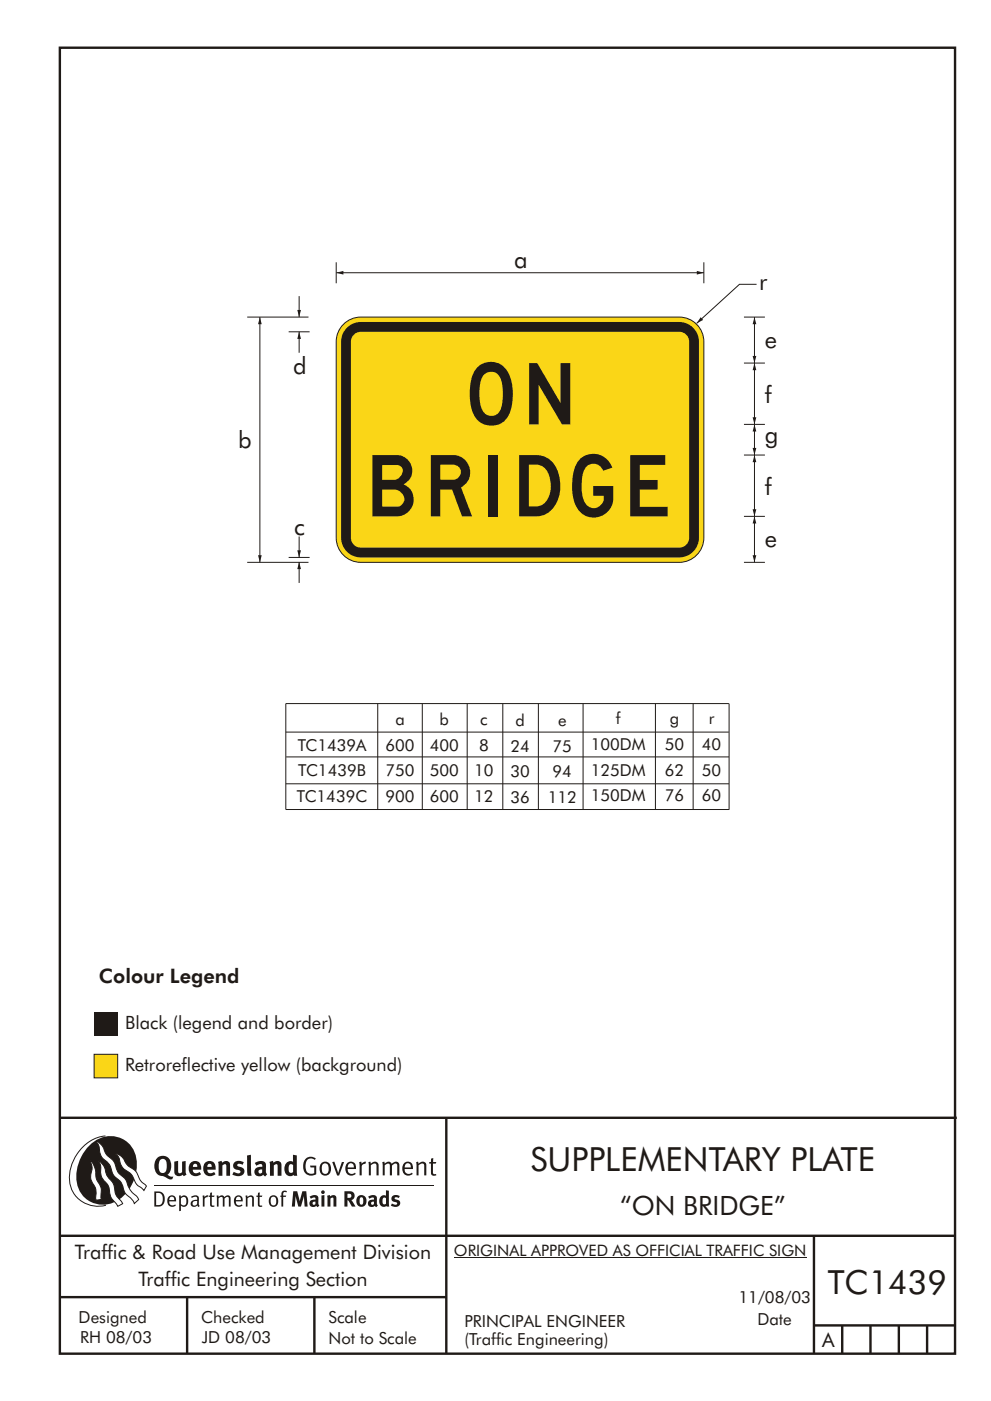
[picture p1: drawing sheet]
<svg xmlns="http://www.w3.org/2000/svg" width="210mm" height="297mm" viewBox="0 0 210 297" stroke-linecap="round" stroke-linejoin="round" font-family="sans-serif">
<g fill="#1f1a17">
<path d="M64.9 245.6a1.61 1.61 0 0 1 2.1 0l-.2 .3a1.17 1.17 0 0 0-1.4-.2 1.17 1.17 0 0 0-.6 1.3 1.42 1.42 0 0 0 1.2 1.9l.7-.2v-1.2h-.8l-.1-.4h1.3v1.9a1.82 1.82 0 0 1-2.2-.1 1.82 1.82 0 0 1-.6-2.1l.2-.7z" fill-rule="evenodd"/>
<path d="M68.2 246.5a1.77 1.77 0 0 0 .4 2.7 1.39 1.39 0 0 0 1.4-.5 1.39 1.39 0 0 0 .2-1.5 1.19 1.19 0 0 0-2-.7zM68.5 246.8a.83 .83 0 0 1 1 .1 .83 .83 0 0 1 .2 1 .75 .75 0 0 1-.6 1 .75 .75 0 0 1-.8-.8v-.9z" fill-rule="evenodd"/>
<path d="M70.5 246.4l.4-.1 .8 2.4 .8-2.3h.5l-1.1 2.8h-.4z" fill-rule="evenodd"/>
<path d="M73.6 246.7a1.74 1.74 0 0 0 .5 2.5h.9l.5-.3-.2-.3a.89 .89 0 0 1-1.1 .2 .89 .89 0 0 1-.4-.9h1.7a1.15 1.15 0 0 0-.4-1.4 1.15 1.15 0 0 0-1.5 .2zM74 246.9a.67 .67 0 0 1 .8-.2 .67 .67 0 0 1 .3 .8h-1.3z" fill-rule="evenodd"/>
<path d="M76.2 246.4l.4-.1 .1 .4 .5-.4h.5l-.2 .5a.61 .61 0 0 0-.8 .6v1.8h-.4z" fill-rule="evenodd"/>
<path d="M78.1 246.4l.5-.1 .1 .4a.89 .89 0 0 1 .9-.4 .89 .89 0 0 1 .7 .7v2.2h-.4v-2.2l-.1-.2-.3-.1-.8 .4v2.1h-.4z" fill-rule="evenodd"/>
<path d="M81.1 246.4l.4-.1 .1 .4a.83 .83 0 0 1 .8-.4 .83 .83 0 0 1 .7 .5 .86 .86 0 0 1 .9-.5 .86 .86 0 0 1 .7 .7v2.2h-.4l-.1-2.3a.5 .5 0 0 0-.8 0l-.2 .2v2.1h-.5v-2.2l-.4-.3-.7 .4v2.1h-.4z" fill-rule="evenodd"/>
<path d="M85.7 246.7a1.74 1.74 0 0 0 .5 2.5h.9l.5-.3-.2-.3a.89 .89 0 0 1-1.1 .2 .89 .89 0 0 1-.4-.9h1.7a1.15 1.15 0 0 0-.5-1.4 1.15 1.15 0 0 0-1.4 .2zM86 246.9a.67 .67 0 0 1 .9-.2 .67 .67 0 0 1 .3 .8h-1.3z" fill-rule="evenodd"/>
<path d="M88.3 246.4l.4-.1 .1 .4a.89 .89 0 0 1 .9-.4 .89 .89 0 0 1 .8 .7v2.2h-.5v-2.2l-.1-.2-.3-.1-.8 .4v2.1h-.4z" fill-rule="evenodd"/>
<path d="M91.5 245.6l.4-.1v.9h.7l-.2 .3h-.5v2.1l.1 .1h.5l.1 .3a.71 .71 0 0 1-1.2-.6v-1.9h-.3v-.3h.3z" fill-rule="evenodd"/>
<path d="M37 246.3l.8-.2v2a.46 .46 0 0 0 .2 .6 .46 .46 0 0 0 .6-.2v-2.2l.8-.2v2.4l.2 .5-.6 .4-.2-.3a1.03 1.03 0 0 1-1.2 .2 1.03 1.03 0 0 1-.6-1z" fill-rule="evenodd"/>
<path d="M40.4 246.6a1.64 1.64 0 0 0 0 2.3 1.64 1.64 0 0 0 2.3 .1l-.4-.5a.78 .78 0 0 1-.9 .3 .78 .78 0 0 1-.5-.8h1.8a1.37 1.37 0 0 0-.6-1.6 1.37 1.37 0 0 0-1.7 .2zM41.1 246.9a.48 .48 0 0 1 .6-.1 .48 .48 0 0 1 .2 .6h-1z" fill-rule="evenodd"/>
<path d="M43.5 246.6a1.65 1.65 0 0 0-.2 2 1.65 1.65 0 0 0 1.9 .7l.5-.3-.3-.5a.78 .78 0 0 1-.9 .3 .78 .78 0 0 1-.5-.8h1.8a1.37 1.37 0 0 0-.6-1.6 1.37 1.37 0 0 0-1.7 .2zM44.1 246.9a.48 .48 0 0 1 .6-.1 .48 .48 0 0 1 .2 .6h-.9z" fill-rule="evenodd"/>
<path d="M46.3 246.3l.7-.2 .1 .4a.95 .95 0 0 1 1-.3 .95 .95 0 0 1 .7 .8v2.3h-.8v-2.3l-.3-.2-.5 .3v2.2h-.8z" fill-rule="evenodd"/>
<path d="M49.7 246.5a1.73 1.73 0 0 1 2-.1l-.2 .6-.6-.2a.42 .42 0 0 0-.6 .2l.2 .3a1.23 1.23 0 0 1 1.4 1 1.47 1.47 0 0 1-2.3 .9l-.3-.2 .3-.6 .7 .4a.47 .47 0 0 0 .7-.4 .87 .87 0 0 0-1-.5l-.4-.2-.1-.4z" fill-rule="evenodd"/>
<path d="M54.1 246.6l.3 .6 .3-.2a.62 .62 0 0 1 .9 0l.1 .4a1.21 1.21 0 0 0-1.4 .3 1.21 1.21 0 0 0-.1 1.3 1.19 1.19 0 0 0 1.6 .1l.5 .3 .4-.4-.3-.4v-1.4a.96 .96 0 0 0-1.3-1zM55 248l.6-.1v.7a.43 .43 0 0 1-.6 .1 .43 .43 0 0 1 0-.7z" fill-rule="evenodd"/>
<path d="M57.2 246.3l.7-.2 .1 .4a.95 .95 0 0 1 1-.3 .95 .95 0 0 1 .7 .8v2.3h-.8v-2.3l-.2-.2-.6 .3v2.2h-.8z" fill-rule="evenodd"/>
<path d="M62.2 244.8v1.5a1.29 1.29 0 0 0-1.4 .2 1.29 1.29 0 0 0-.5 1.3 1.24 1.24 0 0 0 .6 1.4 1.24 1.24 0 0 0 1.4-.1l.1 .2h.7l-.1-4.3zM61.5 246.9l.4-.1 .3 .2v1.5l-.3 .1a.48 .48 0 0 1-.6-.4 1.52 1.52 0 0 1 .2-1.3z" fill-rule="evenodd"/>
<path d="M52.4 245l.8-.2 .2 4.5h-.8l-.1-.2z" fill-rule="evenodd"/>
</g>
<path d="M22.4 240.8a9 9 0 0 0-7.4 10.9 6.2 6.2 0 0 0 7.5 3.8M32.7 251.4h59.4" fill="none" stroke="#1f1a17" stroke-width=".21"/>
<path d="M19.1 242.7a5.7 5.7 0 0 1 6.5-1.4 5.7 5.7 0 0 1 3.4 5.7 8.6 8.6 0 0 1-6.2 8.3 5.7 5.7 0 0 1-6.5-7 9.9 9.9 0 0 1 2.8-5.6z" fill-rule="evenodd" fill="#1f1a17"/>
<path d="M24.5 244.5a3.1 3.1 0 0 1 2.3 2.2l.7 .7a3.2 3.2 0 0 1 2 2.4l.4 .6 1.2 1.1-.6 .9-.2-.3a3.5 3.5 0 0 1-1.9-2.1 3.8 3.8 0 0 0-2.1-2.1 3.5 3.5 0 0 1-1-2.3zM20.4 241.9a3.4 3.4 0 0 1 1.9 2.5l.7 .8a3.3 3.3 0 0 1 1.7 2.6 4.4 4.4 0 0 0 1.7 2l.3 .3a6.1 6.1 0 0 0 2.5 3.7l.2 .5-.9 .9a6.1 6.1 0 0 0-1.9-2.2l-.4-.8a3.6 3.6 0 0 0-1.9-2.8l-.6-1a3.6 3.6 0 0 0-1.9-2.8 3.7 3.7 0 0 1-.8-2.4zM21 246.1a3.4 3.4 0 0 1 1.5 2.8l.6 .9a3.8 3.8 0 0 1 1.4 3.1l.3 .7 1.2 1.6-1 .6-.5-.8a3.2 3.2 0 0 1-1.3-2.8 4.3 4.3 0 0 0-1.4-2.2 4.7 4.7 0 0 1-.5-2.9zM19.2 246.1a5.1 5.1 0 0 1 1.2 3.7l.3 .7a3.1 3.1 0 0 1 .7 3l.1 .8-1.1 .2-.1-.8a3.5 3.5 0 0 0-.9-3.2 3.6 3.6 0 0 1 .1-2.6z" fill-rule="evenodd" fill="#fff" stroke="#1f1a17" stroke-width=".21"/>
<g fill="#1f1a17">
<path d="M33.4 245.5a2.51 2.51 0 0 0 .4 3.7l.8 .1a2.78 2.78 0 0 0 2 .7l.2-.5h-.6l-.7-.4a2.56 2.56 0 0 0 0-3.8 1.83 1.83 0 0 0-2.1 .2zM34 245.9a.87 .87 0 0 1 1 0 .87 .87 0 0 1 .4 .9v.4a1.17 1.17 0 0 1-.9 1.5l-.3-.1a2.38 2.38 0 0 1-.2-2.7z" fill-rule="evenodd"/>
<path d="M33.1 252.9v2.6a1.12 1.12 0 0 0 1.2-.3 1.12 1.12 0 0 0 .2-1.2l-.1-.5-.3-.4zM32.7 252.6h1.1a1.67 1.67 0 0 1 1.2 1.7 1.67 1.67 0 0 1-1.3 1.5h-1zM36.1 253.9l-.2 .5h1.1a.55 .55 0 0 0-.3-.6 .55 .55 0 0 0-.6 .1zM35.8 253.8a.95 .95 0 0 1 1.2-.2 .95 .95 0 0 1 .4 1.1h-1.5a.72 .72 0 0 0 .4 .8 .72 .72 0 0 0 .9-.2l.1 .3a1.15 1.15 0 0 1-1.5 0 1.15 1.15 0 0 1-.2-1.5zM38.4 254.1v1.2a.7 .7 0 0 0 .9 .1 .7 .7 0 0 0 .2-.9 .61 .61 0 0 0-.4-.7 .61 .61 0 0 0-.7 .3zM38 253.5l.3-.1 .1 .4a.95 .95 0 0 1 1.2-.2 .95 .95 0 0 1 .3 1.2 .92 .92 0 0 1-.5 1 .92 .92 0 0 1-1-.2v1.1l-.4 .1zM40.9 254.8a.5 .5 0 0 0 .2 .8 .5 .5 0 0 0 .7-.4v-.6zM40.5 253.7a1 1 0 0 1 1.7 .3v1.4l.2 .2-.2 .3-.3-.3a.78 .78 0 0 1-1.4-.1 .78 .78 0 0 1 .8-1.1h.5a.58 .58 0 0 0-.3-.7 .58 .58 0 0 0-.7 .3zM43 253.5l.3-.1 .1 .4 .3-.3 .5-.1-.2 .4a.52 .52 0 0 0-.6 .6v1.4h-.4zM44.6 252.9l.4-.1-.1 .7h.6l-.1 .3h-.5v1.5a.35 .35 0 0 0 .6 .3v.2a.57 .57 0 0 1-.6 .1 .57 .57 0 0 1-.3-.5v-1.6h-.3v-.3h.3zM45.9 253.5l.4-.1 .1 .4 .2-.2a.64 .64 0 0 1 1 .2 .7 .7 0 0 1 .8-.4 .7 .7 0 0 1 .5 .7v1.7h-.3v-1.7l-.3-.3-.7 .3v1.7h-.3v-1.6a.38 .38 0 0 0-.3-.5 .38 .38 0 0 0-.5 .2l-.1 .2v1.7h-.4zM50.2 253.9l-.2 .5h1.1a.55 .55 0 0 0-.2-.6 .55 .55 0 0 0-.7 .1zM49.9 253.8a.95 .95 0 0 1 1.2-.2 .95 .95 0 0 1 .4 1.1h-1.5a.72 .72 0 0 0 .4 .8 .72 .72 0 0 0 .9-.2l.1 .3a1.15 1.15 0 0 1-1.5 0 1.15 1.15 0 0 1-.2-1.5zM52.1 253.5l.3-.1 .1 .4a.72 .72 0 0 1 .8-.4 .72 .72 0 0 1 .6 .7v1.7h-.4v-1.6a.45 .45 0 0 0-.3-.5 .45 .45 0 0 0-.5 .3l-.2 .1v1.7h-.3zM54.7 252.9l.4-.1v.7h.6l-.1 .3h-.5v1.5a.35 .35 0 0 0 .5 .3v.2a.57 .57 0 0 1-.6 .1 .57 .57 0 0 1-.3-.5v-1.6h-.3v-.3h.3zM57.6 253.9l-.2 .7a.65 .65 0 0 0 .3 .8 .65 .65 0 0 0 .8-.2l.1-.1a.93 .93 0 0 0-.7-1.4zM57.3 253.7a1.12 1.12 0 0 1 1.4 .1 1.12 1.12 0 0 1 .3 1.4 1.01 1.01 0 0 1-1.3 .6 1.01 1.01 0 0 1-.7-1.2zM59.9 252.6l.5-.2 .5 .2-.1 .2-.4-.1-.3 .2v.6h.6l-.1 .3h-.5v2h-.4v-2h-.2v-.3h.2zM62.2 252.6l-.3 3.2h.7l.1-2.3 .6 2.3h.6l.6-2.3 .1 2.3h.7l-.3-3.2h-.9l-.5 2.1-.5-2.1zM65.7 253.7l.3 .5a.51 .51 0 0 1 .5-.4 .51 .51 0 0 1 .4 .4v.1a.88 .88 0 0 0-1.1 .4 .88 .88 0 0 0 .2 1.1 .9 .9 0 0 0 1.1-.2l.3 .3 .4-.3-.2-.3v-1.1a.87 .87 0 0 0-.5-.8 .87 .87 0 0 0-1 .1zM66.4 254.8h.5v.5l-.1 .1h-.3l-.2-.1zM68.2 253.5v2.3h.6v-2.4zM68.1 252.8a.4 .4 0 0 0 .8 0 .4 .4 0 0 0-.8 0zM69.4 253.5l.1 2.3h.6v-1.7a.33 .33 0 0 1 .4-.2 .33 .33 0 0 1 .3 .4v1.5h.6v-1.7a.75 .75 0 0 0-.6-.7 .75 .75 0 0 0-.8 .3v-.3zM73.1 252.6v3.2h.6v-1.3l.3 .2 .7 1.1h.7l-.9-1.4a.94 .94 0 0 0 .7-1 .94 .94 0 0 0-.9-.8zM73.7 253.1a.51 .51 0 0 1 .8 .1 .51 .51 0 0 1-.2 .7l-.6 .1zM75.9 253.7a1.19 1.19 0 0 0-.1 1.7 1.19 1.19 0 0 0 1.8 0 1.19 1.19 0 0 0-.1-1.6 1.19 1.19 0 0 0-1.6-.1zM76.5 253.9l.2-.1a.99 .99 0 0 1 0 1.6 1.06 1.06 0 0 1-.2-1.5zM78.1 253.7l.3 .5a.51 .51 0 0 1 .5-.4 .51 .51 0 0 1 .5 .4v.1a.88 .88 0 0 0-1.2 .4 .88 .88 0 0 0 .2 1.1 .9 .9 0 0 0 1.1-.2l.3 .3 .4-.3-.2-.3v-1.1a.87 .87 0 0 0-.5-.8 .87 .87 0 0 0-1 .1zM78.9 254.8h.4v.5l-.1 .1h-.3l-.1-.1zM81.9 252.4v1.1a1.2 1.2 0 0 0-1.4 .6 1.2 1.2 0 0 0 .2 1.4l.5 .4 .8-.2v.1h.6l-.1-3.3zM81.4 253.9l.5 .2-.1 1.2a.46 .46 0 0 1-.5-.1 .46 .46 0 0 1-.1-.5zM83.3 253.6a.79 .79 0 0 0-.1 .9 .79 .79 0 0 0 .9 .4 .33 .33 0 0 1 0 .5 .33 .33 0 0 1-.5 0l-.4-.2-.3 .4a1.15 1.15 0 0 0 1.2 .3 1.15 1.15 0 0 0 .8-1 1.49 1.49 0 0 0-1.2-.8 .4 .4 0 0 1 .3-.3 .4 .4 0 0 1 .4 .1l.2 .1 .2-.4a1.47 1.47 0 0 0-1.5 0z" fill-rule="evenodd"/>
</g>
<g fill="none" stroke="#1f1a17" stroke-width=".51">
<path d="M12.7 10.1h189.9v276.9h-189.9zM12.7 237h190.3M94.7 236.9v50.1M12.7 262h190M12.7 275h82M39.7 275v12M66.7 275v12M172.7 262v25M172.7 281h30M178.7 281v6M184.7 281v6M190.7 281v6"/>
<path d="M196.7 281v6"/>
</g>
<path d="M96.3 266.7h74.7" fill="none" stroke="#1f1a17" stroke-width=".21"/>
<path d="M20 223.5h5v5h-5z" fill-rule="evenodd" fill="#fad617" stroke="#1f1a17" stroke-width=".21"/>
<path d="M20 214.5h5v5h-5z" fill="#1f1a17"/>
<path d="M60.6 155.2h94M80.1 149.2v22.5M89.6 149.2v22.5M99.1 149.2v22.5M106.7 149.2v22.5M114.2 149.2v22.5M123.7 149.2v22.5M139.1 149.2v22.5M147.1 149.2v22.5M60.6 166.2h94.1M60.7 160.5h94M154.7 171.6h-94.1v-22.4h94l.1 22.5" fill="none" stroke="#1f1a17" stroke-width=".21"/>
<path d="M72.9 68.8a5.2 5.2 0 0 1 3.6-1.6h67.6a5.2 5.2 0 0 1 5.2 5.2v41.6a5.2 5.2 0 0 1-5.2 5.2h-67.6a5.2 5.2 0 0 1-5.2-5.2v-41.6a5.2 5.2 0 0 1 1.6-3.6z" fill-rule="evenodd" fill="#fad617" stroke="#1f1a17" stroke-width=".21"/>
<path d="M160.5 60.3h-3.6l-9.1 8.3" fill="none" stroke="#1f1a17" stroke-width=".21"/>
<g fill="#1f1a17">
<path d="M148.7 67.3l.5 .5-1.4 .8z" fill-rule="evenodd"/>
<path d="M73.4 69.8a4.2 4.2 0 0 1 3.1-1.5h67.6a4.2 4.2 0 0 1 4.2 4.1v41.6a4.2 4.2 0 0 1-4.2 4.2h-67.6a4.2 4.2 0 0 1-4.1-4.2v-41.6a4.1 4.1 0 0 1 1-2.6z" fill-rule="evenodd"/>
</g>
<path d="M75.1 71l.9-.6 .5-.1h67.6a2.09 2.09 0 0 1 2.1 2.1v41.6a2.09 2.09 0 0 1-2.1 2.1h-67.6a2.09 2.09 0 0 1-2-2.1v-41.6v-.5z" fill-rule="evenodd" fill="#fad617"/>
<path d="M71.3 57.8h78" fill="none" stroke="#1f1a17" stroke-width=".21"/>
<g fill="#1f1a17">
<path d="M147.8 57.4l1.5 .4-1.5 .4 1.5-.4-1.5 .4z" fill-rule="evenodd"/>
<path d="M71.3 57.8l1.6-.4v.8z" fill-rule="evenodd"/>
</g>
<path d="M71.3 55.6v4.5M149.3 55.6v4.5M160.1 109.5v9.7" fill="none" stroke="#1f1a17" stroke-width=".21"/>
<g fill="#1f1a17">
<path d="M160.1 109.5l.4 1.5h-.8l.4-1.5 .4 1.5z" fill-rule="evenodd"/>
<path d="M159.7 117.7h.8l-.4 1.5 .4-1.5-.4 1.5z" fill-rule="evenodd"/>
</g>
<path d="M160.1 67.2v9.8" fill="none" stroke="#1f1a17" stroke-width=".21"/>
<g fill="#1f1a17">
<path d="M160.1 67.2l.4 1.5h-.8l.4-1.5 .4 1.5z" fill-rule="evenodd"/>
<path d="M159.7 75.5h.8l-.4 1.5 .4-1.5-.4 1.5z" fill-rule="evenodd"/>
</g>
<path d="M160.1 90v6.5" fill="none" stroke="#1f1a17" stroke-width=".21"/>
<g fill="#1f1a17">
<path d="M160.1 90l.4 1.5h-.8l.4-1.5 .4 1.5z" fill-rule="evenodd"/>
<path d="M159.7 95h.8l-.4 1.5 .4-1.5-.4 1.5z" fill-rule="evenodd"/>
</g>
<path d="M160.1 96.5v13" fill="none" stroke="#1f1a17" stroke-width=".21"/>
<g fill="#1f1a17">
<path d="M160.1 96.5l.4 1.5h-.8l.4-1.5 .4 1.5z" fill-rule="evenodd"/>
<path d="M159.7 108h.8l-.4 1.5 .4-1.5-.4 1.5z" fill-rule="evenodd"/>
</g>
<path d="M160.1 77v13" fill="none" stroke="#1f1a17" stroke-width=".21"/>
<g fill="#1f1a17">
<path d="M160.1 77l.4 1.5h-.8l.4-1.5 .4 1.5z" fill-rule="evenodd"/>
<path d="M159.7 88.5h.8l-.4 1.5 .4-1.5-.4 1.5z" fill-rule="evenodd"/>
</g>
<path d="M157.8 77h4.5M157.8 67.2h4.5M157.8 96.5h4.5M157.8 90h4.5M63.5 119.1v4.5M157.8 119.2h4.5M157.8 109.5h4.5" fill="none" stroke="#1f1a17" stroke-width=".21"/>
<path d="M63.5 119.1l.4 1.6h-.8z" fill-rule="evenodd" fill="#1f1a17"/>
<path d="M63.5 70.3v4.5" fill="none" stroke="#1f1a17" stroke-width=".21"/>
<path d="M63.5 70.3l.4 1.6h-.8z" fill-rule="evenodd" fill="#1f1a17"/>
<path d="M63.5 113.7v4.5" fill="none" stroke="#1f1a17" stroke-width=".21"/>
<path d="M63.1 116.7h.8l-.4 1.5z" fill-rule="evenodd" fill="#1f1a17"/>
<path d="M63.5 62.8v4.4" fill="none" stroke="#1f1a17" stroke-width=".21"/>
<path d="M63.1 65.7h.8l-.4 1.5z" fill-rule="evenodd" fill="#1f1a17"/>
<path d="M52.4 67.2h13M55.1 67.2v52M61.2 70.3h4.5M52.4 119.2h13M61.2 118.2h4.5" fill="none" stroke="#1f1a17" stroke-width=".21"/>
<g fill="#1f1a17">
<path d="M55.1 67.2l.4 1.5h-.8l.4-1.5 .4 1.5z" fill-rule="evenodd"/>
<path d="M54.7 117.7h.8l-.4 1.5 .4-1.5-.4 1.5z" fill-rule="evenodd"/>
</g>
<g font-size="13" fill="#1f1a17">
<text x="99.7" y="90">ON</text>
<text x="79" y="109.5">BRIDGE</text>
</g>
<g font-size="7.1" fill="#1f1a17">
<text x="112.5" y="248.4">SUPPLEMENTARY PLATE</text>
<text x="175.6" y="274.3">TC1439</text>
</g>
<text font-size="5.6" fill="#1f1a17" x="131.6" y="257.6">“ON BRIDGE”</text>
<g font-size="5" fill="#1f1a17">
<text x="109.1" y="56.8">a</text>
<text x="161.1" y="61.4">r</text>
<text x="162.3" y="73.8">e</text>
<text x="62.2" y="79.3">d</text>
<text x="162.3" y="85.4">f</text>
<text x="50.5" y="95.1">b</text>
<text x="162.3" y="93.8">g</text>
<text x="162.3" y="104.9">f</text>
<text x="62.4" y="113.4">c</text>
<text x="162.3" y="116.1">e</text>
</g>
<g font-size="4.2" fill="#1f1a17">
<text x="21" y="208.5">Colour Legend</text>
<text x="15.9" y="267">Traffic &amp; Road Use Management Division</text>
<text x="29.4" y="272.6">Traffic Engineering Section</text>
<text x="174.4" y="285.6">A</text>
</g>
<g font-size="3.9" fill="#1f1a17">
<text x="26.5" y="218.1">Black (legend and border)</text>
<text x="26.5" y="227.1">Retroreflective yellow (background)</text>
</g>
<g font-size="3.5" fill="#1f1a17">
<text x="83.9" y="153.7">a</text>
<text x="93.3" y="153.7">b</text>
<text x="101.9" y="153.7">c</text>
<text x="109.4" y="153.9">d</text>
<text x="118.4" y="153.9">e</text>
<text x="130.7" y="153.6">f</text>
<text x="142.1" y="153.6">g</text>
<text x="150.4" y="153.6">r</text>
<text x="63.2" y="159.2">TC1439A</text>
<text x="81.8" y="159.2">600</text>
<text x="91.2" y="159.2">400</text>
<text x="101.6" y="159.2">8</text>
<text x="108.3" y="159.4">24</text>
<text x="117.2" y="159.4">75</text>
<text x="125.4" y="159">100DM</text>
<text x="141" y="159">50</text>
<text x="148.9" y="159">40</text>
<text x="63.3" y="164.6">TC1439B</text>
<text x="81.8" y="164.6">750</text>
<text x="91.2" y="164.6">500</text>
<text x="100.6" y="164.6">10</text>
<text x="108.3" y="164.8">30</text>
<text x="117.2" y="164.8">94</text>
<text x="125.4" y="164.5">125DM</text>
<text x="141" y="164.5">62</text>
<text x="148.9" y="164.5">50</text>
<text x="63" y="170">TC1439C</text>
<text x="81.8" y="170">900</text>
<text x="91.2" y="170">600</text>
<text x="100.6" y="170">12</text>
<text x="108.3" y="170.2">36</text>
<text x="116.2" y="170.3">112</text>
<text x="125.4" y="169.9">150DM</text>
<text x="141" y="169.9">76</text>
<text x="148.9" y="169.9">60</text>
<text x="16.7" y="280.5">Designed</text>
<text x="42.7" y="280.5">Checked</text>
<text x="69.7" y="280.5">Scale</text>
<text x="98.5" y="281.4">PRINCIPAL ENGINEER</text>
<text x="156.7" y="276.3">11/08/03</text>
<text x="160.7" y="281">Date</text>
<text x="17" y="284.8">RH 08/03</text>
<text x="42.8" y="284.8">JD 08/03</text>
<text x="69.7" y="285">Not to Scale</text>
<text x="98.5" y="285.1">(Traffic Engineering)</text>
</g>
<text font-size="3.4" fill="#1f1a17" x="96.3" y="266.3">ORIGINAL APPROVED AS OFFICIAL TRAFFIC SIGN</text>
</svg>
